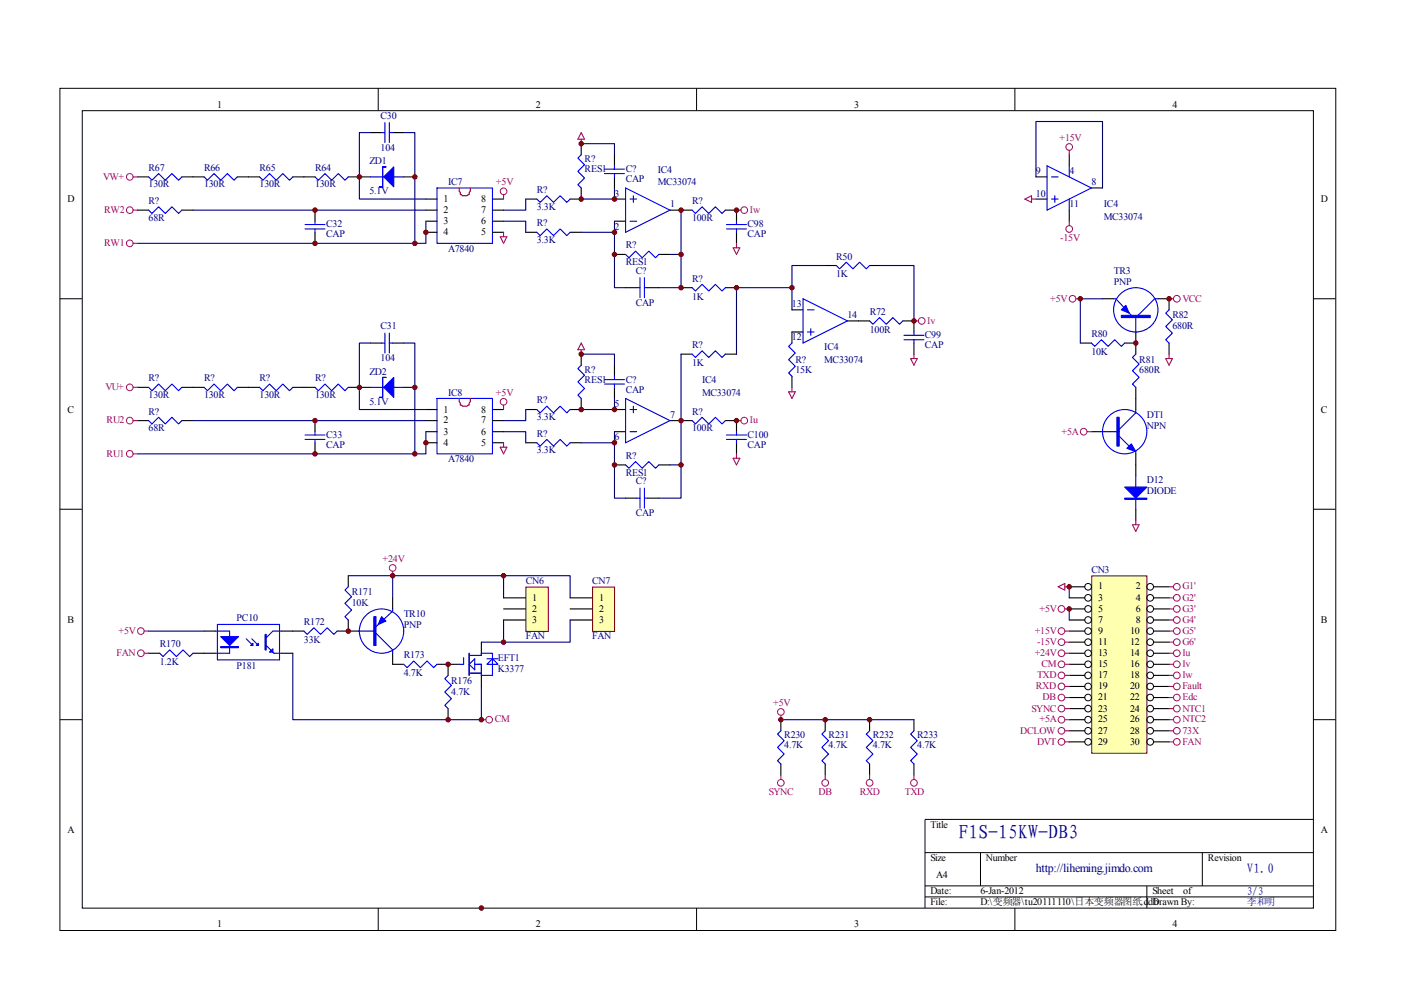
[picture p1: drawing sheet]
<svg xmlns="http://www.w3.org/2000/svg" width="297mm" height="210mm" viewBox="0 0 297 210" stroke-linecap="round" stroke-linejoin="round" font-family="sans-serif">
<g fill="none" stroke="#000" stroke-width=".21">
<path d="M12.7 18.7h270.5v178.6h-270.5zM80.2 18.7v4.7M147.7 18.7v4.7M215.2 18.7v4.7M17.4 23.5h261.1v169h-261.1zM12.7 63.3h4.7M278.4 63.3h4.7M12.7 108h4.7M278.4 108h4.7M12.7 152.6h4.7M278.4 152.6h4.7M278.4 173.7h-82.3v18.8"/>
<path d="M80.2 192.5v4.7M147.7 192.5v4.7M196.1 180.8h82.3M196.1 187.8h82.3M196.1 190.2h82.3M207.9 180.8v7M215.2 192.5v4.7M243.2 187.8v4.7M254.9 180.8v7"/>
</g>
<g fill="#800000" stroke="#800000" stroke-width=".21">
<circle cx="102.1" cy="192.5" r=".47"/>
<circle cx="90.3" cy="49.3" r=".47"/>
<circle cx="66.8" cy="51.6" r=".47"/>
<circle cx="88" cy="51.6" r=".47"/>
<circle cx="66.8" cy="44.6" r=".47"/>
<circle cx="76.2" cy="37.5" r=".47"/>
<circle cx="88" cy="37.5" r=".47"/>
<circle cx="130.3" cy="42.2" r=".47"/>
<circle cx="123.2" cy="42.2" r=".47"/>
<circle cx="130.3" cy="53.9" r=".47"/>
<circle cx="144.4" cy="44.6" r=".47"/>
<circle cx="144.4" cy="53.9" r=".47"/>
<circle cx="130.3" cy="49.3" r=".47"/>
<circle cx="123.2" cy="30.5" r=".47"/>
<circle cx="90.3" cy="93.9" r=".47"/>
<circle cx="76.2" cy="82.1" r=".47"/>
<circle cx="88" cy="82.1" r=".47"/>
<circle cx="66.8" cy="96.2" r=".47"/>
<circle cx="66.8" cy="89.2" r=".47"/>
<circle cx="88" cy="96.2" r=".47"/>
<circle cx="123.2" cy="86.8" r=".47"/>
<circle cx="130.3" cy="86.8" r=".47"/>
<circle cx="123.2" cy="75.1" r=".47"/>
<circle cx="130.3" cy="98.6" r=".47"/>
<circle cx="144.4" cy="98.6" r=".47"/>
<circle cx="130.3" cy="93.9" r=".47"/>
<circle cx="144.4" cy="61" r=".47"/>
<circle cx="144.4" cy="89.2" r=".47"/>
<circle cx="156.1" cy="61" r=".47"/>
<circle cx="167.9" cy="61" r=".47"/>
<circle cx="73.8" cy="133.8" r=".47"/>
</g>
<g fill="none" stroke="#00f" stroke-width=".23">
<path d="M31.5 37.5l.7 .7 1.4-1.4 1.4 1.4 1.4-1.4 1.5 1.4 .7-.7M43.3 37.5l.7 .7 1.4-1.4 1.4 1.4 1.4-1.4 1.4 1.4 .7-.7M55 37.5l.7 .7 1.4-1.4 1.5 1.4 1.4-1.4 1.4 1.4 .7-.7M66.8 37.5l.7 .7 1.4-1.4 1.4 1.4 1.4-1.4 1.4 1.4 .7-.7M78.5 37.5h7.1M80.9 28.1h.7M81.6 26v4.2M82.5 28.1h.7M82.5 26v4.2M92.7 39.9h11.7v11.7h-11.7zM123.2 32.8l-.7 .7 1.4 1.4-1.4 1.4 1.4 1.4-1.4 1.5 .7 .7M128.2 35.9h4.2"/>
<path d="M128.2 36.8h4.2M130.3 35.2v.7M130.3 36.8v.7M132.6 39.9l9.4 4.7-9.4 4.7zM222 35.2l9.4 4.7-9.4 4.7zM222.9 37.5h1.4M226.7 35.2v2.3M31.5 44.6l.7 .7 1.4-1.4 1.4 1.4 1.4-1.4 1.5 1.4 .7-.7M64.7 47.6h4.2M64.7 48.5h4.2M66.8 46.9v.7M66.8 48.5v.8"/>
<path d="M113.8 42.2l.7 .7 1.4-1.4 1.4 1.4 1.5-1.4 1.4 1.4 .7-.7M113.8 49.3l.7 .7 1.4-1.5 1.4 1.5 1.5-1.5 1.4 1.5 .7-.7M132.6 53.9l.7 .8 1.4-1.5 1.5 1.5 1.4-1.5 1.4 1.5 .7-.8M133.6 46.9h1.4M133.6 42.2h1.4M134.3 41.5v1.4M135.7 58.9v4.2M136.6 58.9v4.2M146.7 44.6l.7 .7 1.5-1.4 1.4 1.4 1.4-1.4 1.4 1.4 .7-.7M177.3 56.3l.7 .7 1.4-1.4 1.4 1.4 1.5-1.4 1.4 1.4 .7-.7M222.9 42.2h1.4M223.6 41.5v1.4"/>
<path d="M226.7 42.2v2.4M80.9 72.7h.7M81.6 70.6v4.3M82.5 70.6v4.3M82.5 72.7h.7M123.2 77.4l-.7 .7 1.4 1.4-1.4 1.5 1.4 1.4-1.4 1.4 .7 .7M130.3 79.8v.7M135 61h.7M136.6 61h.7M146.7 61l.7 .7 1.5-1.4 1.4 1.4 1.4-1.4 1.4 1.4 .7-.7M146.7 75.1l.7 .7 1.5-1.4 1.4 1.4 1.4-1.4 1.4 1.4 .7-.7M170.3 63.3l9.4 4.7-9.4 4.7z"/>
<path d="M171.2 65.7h1.4M171.2 70.4h1.4M171.9 69.7v1.4M184.4 68l.7 .7 1.4-1.4 1.4 1.4 1.4-1.4 1.4 1.4 .7-.7M31.5 82.1l.7 .7 1.4-1.4 1.4 1.4 1.4-1.4 1.5 1.4 .7-.7M31.5 89.2l.7 .7 1.4-1.4 1.4 1.4 1.4-1.4 1.5 1.4 .7-.7M43.3 82.1l.7 .7 1.4-1.4 1.4 1.4 1.4-1.4 1.4 1.4 .7-.7M55 82.1l.7 .7 1.4-1.4 1.5 1.4 1.4-1.4 1.4 1.4 .7-.7M64.7 92.2h4.2M64.7 93.2h4.2M66.8 82.1l.7 .7 1.4-1.4 1.4 1.4 1.4-1.4 1.4 1.4 .7-.7M66.8 91.5v.7"/>
<path d="M66.8 93.2v.7M78.5 82.1h7.1M92.7 84.5h11.7v11.7h-11.7zM113.8 86.8l.7 .7 1.4-1.4 1.4 1.4 1.5-1.4 1.4 1.4 .7-.7M113.8 93.9l.7 .7 1.4-1.4 1.4 1.4 1.5-1.4 1.4 1.4 .7-.7M128.2 80.5h4.2M128.2 81.4h4.2M130.3 81.4v.7M132.6 98.6l.7 .7 1.4-1.4 1.5 1.4 1.4-1.4 1.4 1.4 .7-.7M132.6 84.5l9.4 4.7-9.4 4.7zM133.6 91.5h1.4M133.6 86.8h1.4"/>
<path d="M134.3 86.1v1.4M146.7 89.2l.7 .7 1.5-1.4 1.4 1.4 1.4-1.4 1.4 1.4 .7-.7M135 105.6h.7M135.7 103.5v4.2M136.6 103.5v4.2M136.6 105.6h.7M33.9 138.5l.7 .7 1.4-1.4 1.4 1.4 1.4-1.4 1.4 1.4 .7-.7M45.6 133.8h3.1v4.7h-3.1M46.1 132.4h13.2v7.5h-13.2zM52.2 135.4l1.4 1.5M53.4 135.4l1.4 1.5M56.4 136.9l1.7 1.6h1.6"/>
<path d="M59.7 133.8h-1.8l-1.5 1.4M64.4 133.8l.7 .7 1.5-1.4 1.4 1.4 1.4-1.4 1.4 1.4 .7-.7M73.8 124.4l-.7 .7 1.4 1.4-1.4 1.4 1.4 1.4-1.4 1.5 .7 .7M76 133.8h3.3M79.7 134.3l3.5 3.5v.7M83.2 129.1v.5l-3.5 3.3M98.3 139.4v1.5h-.9M99.5 139h2.6v-.5h2.3v4.7h-2.3v-2.3h-1.4M99.5 138.5v4.7M103.2 139.7h2.4M85.6 140.9l.7 .7 1.4-1.5 1.4 1.5 1.4-1.5 1.4 1.5 .8-.7M95 143.2l-.7 .7 1.4 1.4-1.4 1.4 1.4 1.4-1.4 1.4 .7 .7"/>
<path d="M99.5 142.7h2.6M99.5 140.9l1.2-1.2v2.3zM103.2 140.9l1.2-1.2 1.2 1.2z"/>
<circle cx="80.9" cy="133.8" r="4.7"/>
</g>
<g fill="none" stroke="#000" stroke-width=".23">
<path d="M29.2 37.5h2.3M38.6 37.5h4.7M50.3 37.5h4.7M62.1 37.5h4.7M73.8 37.5h4.7M78.5 28.1h2.4M83.2 28.1h2.4M85.6 37.5h2.4M123.2 39.9v2.3h-2.3M123.2 30.5v2.3M130.3 32.8v2.4M130.3 37.5v2.4"/>
<path d="M219.6 37.5h2.4M226.7 32.8v2.4M231.4 39.9h2.4M29.2 44.6h2.3M38.6 44.6h2.3M66.8 44.6v2.3M66.8 49.3v2.3M90.3 42.2h2.4M90.3 44.6h2.4M90.3 46.9h2.4M90.3 49.3h2.4M104.4 42.2h2.4"/>
<path d="M104.4 44.6h2.4M104.4 46.9h2.4M104.4 49.3h2.4M111.5 42.2h2.3M111.5 49.3h2.3M120.9 49.3h2.3M130.3 42.2h2.3M130.3 46.9h2.3M130.3 53.9h2.3M139.7 53.9h2.3M142 44.6h4.7M153.8 44.6h2.4"/>
<path d="M175 56.3h2.3M184.4 56.3h2.3M219.6 42.2h2.4M226.7 44.6v2.3M78.5 72.7h2.4M83.2 72.7h2.4M123.2 75.1v2.3M130.3 77.4v2.4M132.6 61h2.4M137.3 61h2.4M144.4 61h2.3M144.4 75.1h2.3"/>
<path d="M153.8 61h2.4M153.8 75.1h2.4M167.9 65.7h2.4M167.9 70.4h2.4M179.7 68h4.7M191.4 68h2.4M29.2 89.2h2.3M29.2 82.1h2.3M38.6 89.2h2.3M38.6 82.1h4.7M50.3 82.1h4.7M62.1 82.1h4.7"/>
<path d="M66.8 89.2v2.3M66.8 93.9v2.3M73.8 82.1h4.7M85.6 82.1h2.4M90.3 86.8h2.4M90.3 89.2h2.4M90.3 91.5h2.4M90.3 93.9h2.4M104.4 86.8h2.4M104.4 89.2h2.4M104.4 91.5h2.4M104.4 93.9h2.4"/>
<path d="M111.5 86.8h2.3M111.5 93.9h2.3M120.9 93.9h2.3M123.2 84.5v2.3h-2.3M130.3 82.1v2.4M130.3 86.8h2.3M130.3 91.5h2.3M130.3 98.6h2.3M139.7 98.6h2.3M142 89.2h4.7M153.8 89.2h2.4M132.6 105.6h2.4"/>
<path d="M137.3 105.6h2.4M31.5 138.5h2.4M40.9 138.5h4.7M43.3 133.8h2.3M59.7 133.8h4.7M59.7 138.5h2.4M71.5 133.8h4.7M73.8 122.1v2.3M73.8 131.5v2.3M83.2 126.8v2.3M83.2 138.5v2.4h2.4M102.1 136.2v2.3"/>
<path d="M92.7 140.9h4.7M95 140.9v2.3M95 150.2v2.4M102.1 143.2v2.3"/>
</g>
<path d="M97.4 39.9v.7l.2 .2v.5a2.01 2.01 0 0 0 1.9 0v-.5l.2-.2v-.7M97.4 84.5v.7l.2 .2v.5a2.01 2.01 0 0 0 1.9 0v-.5l.2-.2v-.7" fill="none" stroke="#f00" stroke-width=".23"/>
<g fill="none" stroke="#a1006a" stroke-width=".21">
<circle cx="27.5" cy="37.5" r=".71"/>
<circle cx="226.7" cy="31.2" r=".71"/>
<circle cx="27.5" cy="51.6" r=".71"/>
<circle cx="27.5" cy="44.6" r=".71"/>
<circle cx="106.8" cy="40.6" r=".71"/>
<circle cx="157.8" cy="44.6" r=".71"/>
<circle cx="226.7" cy="48.5" r=".71"/>
<circle cx="195.4" cy="68" r=".71"/>
<circle cx="27.5" cy="82.1" r=".71"/>
<circle cx="27.5" cy="96.2" r=".71"/>
<circle cx="27.5" cy="89.2" r=".71"/>
<circle cx="106.8" cy="85.2" r=".71"/>
<circle cx="157.8" cy="89.2" r=".71"/>
<circle cx="29.9" cy="133.8" r=".7"/>
<circle cx="29.9" cy="138.5" r=".7"/>
<circle cx="83.2" cy="120.4" r=".7"/>
<circle cx="103.7" cy="152.6" r=".71"/>
</g>
<g fill="none" stroke="#a1006a" stroke-width=".23">
<path d="M28.2 37.5h1M123.2 28.1l.7 1.4h-1.4zM123.2 29.5v1M226.7 31.9v.9M28.2 44.6h1M28.2 51.6h1M106.1 50.2h1.4l-.7 1.4zM106.8 41.3v.9M106.8 49.3v.9M156.2 44.6h.9M226.7 46.9v.9M123.2 74.1v1"/>
<path d="M123.2 72.7l.7 1.4h-1.4zM193.8 68h.9M28.2 82.1h1M28.2 89.2h1M28.2 96.2h1M106.1 94.8h1.4l-.7 1.4zM106.8 85.9v.9M106.8 93.9v.9M156.2 89.2h.9M30.6 133.8h.9M30.6 138.5h.9M83.2 121.1v1"/>
<path d="M102.1 152.6h.9"/>
</g>
<g fill="#00f" stroke="#00f" stroke-width=".23">
<path d="M81.4 37.5l2.1-2.1v4.2z"/>
<path d="M81.4 82.1l2.1-2.1v4.2z"/>
<path d="M46.8 135h3.8l-1.9 1.9z"/>
<path d="M54.8 136.4v.5h-.5z"/>
<path d="M53.6 136.4v.5h-.5z"/>
<path d="M57.1 138.3l.8-.7v.7z"/>
<path d="M80.9 130.8l.9 .9-1.6 .7z"/>
<path d="M81.1 35.4h.7h-.7v4.2h-.7h.7z" fill-rule="evenodd"/>
<path d="M81.1 80h.7h-.7v4.2h-.7h.7z" fill-rule="evenodd"/>
<path d="M46.8 137.1h3.8v.2h-3.8z" fill-rule="evenodd"/>
<path d="M56.2 134.5h.2v3.3h-.2z" fill-rule="evenodd"/>
<path d="M79.3 130.8h.4v6.1h-.4z" fill-rule="evenodd"/>
</g>
<g fill="none" stroke="#000080" stroke-width=".23">
<path d="M78.5 28.1h-2.3v14.1h14.1M85.6 28.1h2.4v23.5M123.2 30.5h7.1v2.3M130.3 39.9v2.3h-7.1M40.9 44.6h49.4M90.3 46.9v4.7h-61.1M106.8 46.9h4.7v2.4M111.5 42.2v2.4h-4.7M123.2 49.3h7.1M130.3 46.9v14.1h2.3M142 53.9h2.4M144.4 44.6v16.4h-4.7"/>
<path d="M175 56.3h-7.1v9.4M186.7 56.3h7.1v11.7M78.5 72.7h-2.3v14.1h14.1M85.6 72.7h2.4v23.5M123.2 75.1h7.1v2.3M144.4 75.1v30.5h-4.7M167.9 61h-11.7v14.1M40.9 89.2h49.4M90.3 91.5v4.7h-61.1M106.8 91.5h4.7v2.4M111.5 86.8v2.4h-4.7M123.2 93.9h7.1"/>
<path d="M130.3 84.5v2.3h-7.1M130.3 91.5v14.1h2.3M142 98.6h2.4"/>
</g>
<path d="M125.7 124.6h4.6v9.3h-4.6z" fill="#ffffb0"/>
<path d="M125.6 124.5h4.7v9.4h-4.7z" fill="none" stroke="#800000" stroke-width=".21"/>
<path d="M120.9 126.8h4.7M120.9 129.1h4.7M120.9 131.5h4.7" fill="none" stroke="#000" stroke-width=".23"/>
<path d="M111.6 124.6h4.6v9.3h-4.6z" fill="#ffffb0"/>
<path d="M111.5 124.5h4.7v9.4h-4.7z" fill="none" stroke="#800000" stroke-width=".21"/>
<path d="M229 72.7h2.4M233.8 63.3h2.3M238.5 72.7h2.3M240.8 70.4v4.7M245.5 63.3h2.4M231.4 91.5h2.4M240.8 82.1v4.7M240.8 96.2v4.7M240.8 108v2.3M106.8 126.8h4.7M106.8 129.1h4.7M106.8 131.5h4.7" fill="none" stroke="#000" stroke-width=".23"/>
<g fill="#800000" stroke="#800000" stroke-width=".21">
<circle cx="95" cy="140.8" r=".47"/>
<circle cx="102.1" cy="152.6" r=".47"/>
<circle cx="95" cy="152.6" r=".47"/>
<circle cx="83.2" cy="122.1" r=".47"/>
<circle cx="106.8" cy="136.2" r=".47"/>
<circle cx="106.8" cy="122.1" r=".47"/>
<circle cx="240.8" cy="72.7" r=".47"/>
<circle cx="229.1" cy="63.3" r=".47"/>
</g>
<path d="M219.6 37.5v-11.7h14.2v14.1M233.8 63.3h-4.8v9.4M31.5 133.8h11.8M62.1 138.5v14.1h40v-7.1M73.8 122.1h9.4v4.7M83.2 122.1h37.7v4.7M106.8 122.1v4.7M106.8 131.5v4.7M120.9 131.5v4.7h-18.8" fill="none" stroke="#000080" stroke-width=".23"/>
<g fill="none" stroke="#00f" stroke-width=".23">
<path d="M231.4 72.7l.7 .7 1.4-1.4 1.4 1.4 1.4-1.4 1.4 1.4 .8-.7M236.1 63.3h.5l3.3 3.6M240.8 75.1l-.7 .7 1.4 1.4-1.4 1.4 1.4 1.4-1.4 1.4 .7 .7M240.8 67.3v3.3M245.5 63.3h-.7l-3.5 3.6M233.8 91.5h3.5M237.3 92.5l2.1 2.1M240.8 86.8v.7l-3.5 3.6M240.8 95.8v.4M240.8 100.9v7.1"/>
<circle cx="240.8" cy="65.7" r="4.7"/>
<circle cx="238.5" cy="91.5" r="4.7"/>
</g>
<g fill="#00f" stroke="#00f" stroke-width=".23">
<path d="M238.7 64.8l.7 1.6-1.7-.7z"/>
<path d="M239.9 94.1l.9 1.7-1.9-.7z"/>
<path d="M238.5 103.3h4.7l-2.4 2.3z"/>
<path d="M237.7 66.9h6.2v.4h-6.2z" fill-rule="evenodd"/>
<path d="M236.8 88.5h.5v6.1h-.5z" fill-rule="evenodd"/>
<path d="M238.5 105.6h4.7v.3h-4.7z" fill-rule="evenodd"/>
</g>
<g fill="none" stroke="#a1006a" stroke-width=".21">
<circle cx="227.4" cy="63.3" r=".7"/>
<circle cx="249.5" cy="63.3" r=".71"/>
<circle cx="229.8" cy="91.5" r=".71"/>
</g>
<path d="M217.3 42.2l1.4-.7v1.4zM218.7 42.2h.9M228.1 63.3h.9M247.9 63.3h.9M230.5 91.5h.9M240.1 111.3h1.4l-.7 1.4zM240.8 110.3v1" fill="none" stroke="#a1006a" stroke-width=".23"/>
<path d="M231.6 122.2h11.6v37.5h-11.6z" fill="#ffffb0"/>
<path d="M231.5 122.1h11.7v37.6h-11.7z" fill="none" stroke="#800000" stroke-width=".21"/>
<g fill="none" stroke="#000" stroke-width=".21">
<circle cx="230.7" cy="129.1" r=".71"/>
<circle cx="230.7" cy="126.8" r=".71"/>
<circle cx="230.7" cy="124.4" r=".7"/>
<circle cx="230.7" cy="133.8" r=".7"/>
<circle cx="230.7" cy="138.5" r=".7"/>
<circle cx="230.7" cy="136.2" r=".7"/>
<circle cx="230.7" cy="131.5" r=".7"/>
<circle cx="243.9" cy="129.1" r=".71"/>
<circle cx="243.9" cy="126.8" r=".71"/>
<circle cx="243.9" cy="133.8" r=".71"/>
<circle cx="243.9" cy="124.4" r=".71"/>
<circle cx="243.9" cy="138.5" r=".71"/>
<circle cx="243.9" cy="136.2" r=".71"/>
<circle cx="243.9" cy="131.5" r=".71"/>
<circle cx="230.7" cy="143.2" r=".71"/>
<circle cx="230.7" cy="157.3" r=".71"/>
<circle cx="230.7" cy="145.5" r=".71"/>
<circle cx="230.7" cy="140.8" r=".71"/>
<circle cx="230.7" cy="152.6" r=".7"/>
<circle cx="230.7" cy="147.9" r=".7"/>
<circle cx="230.7" cy="154.9" r=".7"/>
<circle cx="230.7" cy="150.2" r=".7"/>
<circle cx="243.9" cy="143.2" r=".71"/>
<circle cx="243.9" cy="157.3" r=".71"/>
<circle cx="243.9" cy="145.5" r=".71"/>
<circle cx="243.9" cy="140.8" r=".71"/>
<circle cx="243.9" cy="152.6" r=".71"/>
<circle cx="243.9" cy="147.9" r=".71"/>
<circle cx="243.9" cy="154.9" r=".71"/>
<circle cx="243.9" cy="150.2" r=".71"/>
</g>
<g fill="none" stroke="#000" stroke-width=".23">
<path d="M156.2 44.6v2.3M156.2 49.3v2.3M167.9 70.4v2.3M167.9 79.8v2.3M193.8 68v2.4M193.8 72.7v2.4M247.9 63.3v2.4M247.9 72.7v2.4M156.2 89.2v2.3M156.2 93.9v2.3M226.7 124.4h3.3M226.7 126.8h3.3"/>
<path d="M226.7 129.1h3.3M226.7 131.5h3.3M226.7 133.8h3.3M226.7 136.2h3.3M226.7 138.5h3.3M244.6 124.4h3.3M244.6 126.8h3.3M244.6 129.1h3.3M244.6 131.5h3.3M244.6 133.8h3.3M244.6 136.2h3.3M244.6 138.5h3.3"/>
<path d="M165.6 152.6v2.3M175 152.6v2.3M184.4 152.6v2.3M193.8 152.6v2.3M226.7 140.9h3.3M226.7 143.2h3.3M226.7 145.5h3.3M226.7 147.9h3.3M226.7 150.2h3.3M226.7 152.6h3.3M226.7 154.9h3.3M226.7 157.3h3.3"/>
<path d="M244.6 140.9h3.3M244.6 143.2h3.3M244.6 145.5h3.3M244.6 147.9h3.3M244.6 150.2h3.3M244.6 152.6h3.3M244.6 154.9h3.3M244.6 157.3h3.3M165.6 162v2.3M175 162v2.3M184.4 162v2.3M193.8 162v2.3"/>
</g>
<g fill="none" stroke="#a1006a" stroke-width=".23">
<path d="M155.4 52.5h1.5l-.7 1.4zM156.2 51.6v.9M193.1 76h1.4l-.7 1.4zM193.8 75.1v.9M247.2 76h1.4l-.7 1.4zM247.9 75.1v.9M155.4 97.2h1.5l-.7 1.4zM156.2 96.2v1M167.2 83.1h1.4l-.7 1.4zM167.9 82.1v1M224.3 124.4l1.5-.7v1.4zM225.8 124.4h.9"/>
<path d="M225.8 129.1h.9M225.8 133.8h.9M225.8 136.2h.9M225.8 138.5h.9M247.9 124.4h.9M247.9 129.1h.9M247.9 133.8h.9M247.9 136.2h.9M247.9 126.8h.9M247.9 131.5h.9M247.9 138.5h.9M165.6 151.7v.9"/>
<path d="M225.8 147.9h.9M225.8 150.2h.9M225.8 152.6h.9M225.8 154.9h.9M225.8 157.3h.9M225.8 140.9h.9M225.8 143.2h.9M225.8 145.5h.9M247.9 147.9h.9M247.9 150.2h.9M247.9 152.6h.9M247.9 154.9h.9"/>
<path d="M247.9 157.3h.9M247.9 140.9h.9M247.9 143.2h.9M247.9 145.5h.9M165.6 164.3v1M175 164.3v1M184.4 164.3v1M193.8 164.3v1"/>
</g>
<g fill="none" stroke="#a1006a" stroke-width=".21">
<circle cx="225.1" cy="129.1" r=".71"/>
<circle cx="225.1" cy="133.8" r=".71"/>
<circle cx="225.1" cy="138.5" r=".71"/>
<circle cx="225.1" cy="136.2" r=".71"/>
<circle cx="249.5" cy="129.1" r=".71"/>
<circle cx="249.5" cy="126.8" r=".71"/>
<circle cx="249.5" cy="133.8" r=".71"/>
<circle cx="249.5" cy="124.4" r=".71"/>
<circle cx="249.5" cy="138.5" r=".71"/>
<circle cx="249.5" cy="136.2" r=".71"/>
<circle cx="249.5" cy="131.5" r=".71"/>
<circle cx="165.6" cy="150.9" r=".7"/>
<circle cx="225.1" cy="143.2" r=".71"/>
<circle cx="225.1" cy="157.3" r=".71"/>
<circle cx="225.1" cy="145.5" r=".71"/>
<circle cx="225.1" cy="140.8" r=".71"/>
<circle cx="225.1" cy="152.6" r=".71"/>
<circle cx="225.1" cy="147.9" r=".71"/>
<circle cx="225.1" cy="154.9" r=".71"/>
<circle cx="225.1" cy="150.2" r=".71"/>
<circle cx="249.5" cy="143.2" r=".71"/>
<circle cx="249.5" cy="157.3" r=".71"/>
<circle cx="249.5" cy="145.5" r=".71"/>
<circle cx="249.5" cy="140.8" r=".71"/>
<circle cx="249.5" cy="152.6" r=".71"/>
<circle cx="249.5" cy="147.9" r=".71"/>
<circle cx="249.5" cy="154.9" r=".71"/>
<circle cx="249.5" cy="150.2" r=".71"/>
<circle cx="165.6" cy="166" r=".7"/>
<circle cx="175" cy="166" r=".71"/>
<circle cx="184.4" cy="166" r=".71"/>
<circle cx="193.8" cy="166" r=".7"/>
</g>
<path d="M226.7 124.4v2.4M226.7 129.1v2.4M165.6 152.6h28.2" fill="none" stroke="#000080" stroke-width=".23"/>
<g fill="#800000" stroke="#800000" stroke-width=".21">
<circle cx="226.7" cy="124.4" r=".47"/>
<circle cx="226.7" cy="129.1" r=".47"/>
<circle cx="165.6" cy="152.6" r=".47"/>
<circle cx="175" cy="152.6" r=".47"/>
<circle cx="184.4" cy="152.6" r=".47"/>
<circle cx="156.1" cy="44.6" r=".47"/>
<circle cx="193.8" cy="68" r=".47"/>
<circle cx="156.1" cy="89.2" r=".47"/>
<circle cx="247.9" cy="63.3" r=".47"/>
</g>
<g fill="none" stroke="#00f" stroke-width=".23">
<path d="M154 47.6h4.3M154 48.5h4.3M156.2 46.9v.7M156.2 48.5v.8M167.9 72.7l-.7 .7 1.4 1.5-1.4 1.4 1.4 1.4-1.4 1.4 .7 .7M191.7 71.1h4.2M191.7 72h4.2M193.8 70.4v.7M193.8 72v.7M247.9 65.7l-.7 .7 1.4 1.4-1.4 1.4 1.4 1.4-1.4 1.4 .7 .7M154 92.2h4.3M154 93.2h4.3"/>
<path d="M156.2 91.5v.7M156.2 93.2v.7M165.6 154.9l-.7 .7 1.4 1.5-1.4 1.4 1.4 1.4-1.4 1.4 .7 .7M175 154.9l-.7 .7 1.4 1.5-1.4 1.4 1.4 1.4-1.4 1.4 .7 .7M184.4 154.9l-.7 .7 1.4 1.5-1.4 1.4 1.4 1.4-1.4 1.4 .7 .7M193.8 154.9l-.7 .7 1.4 1.5-1.4 1.4 1.4 1.4-1.4 1.4 .7 .7"/>
</g>
<text font-size="4.2" fill="#000080" x="203.2" y="177.8">F1S-15KW-DB3</text>
<text font-size="2.8" fill="#000080" x="264.3" y="185.1">V1.0</text>
<text font-size="2.5" fill="#000080" x="219.6" y="184.8">http://liheming.jimdo.com</text>
<text font-size="2.3" fill="#000080" x="264.3" y="189.8">3/3</text>
<g font-size="2.1">
<text x="46.1" y="22.9">1</text>
<text x="113.6" y="22.9">2</text>
<text x="181.1" y="22.9">3</text>
<text x="248.6" y="22.9">4</text>
<text x="14.3" y="42.8">D</text>
<text x="94.1" y="42.8">1</text>
<text x="94.1" y="45.1">2</text>
<text x="94.1" y="47.5">3</text>
<text x="102" y="47.5">6</text>
<text x="102" y="45.1">7</text>
<text x="102" y="42.8">8</text>
<text x="280.1" y="42.8">D</text>
<text x="94.1" y="49.9">4</text>
<text x="102" y="49.9">5</text>
<text x="14.3" y="87.5">C</text>
<text x="94.1" y="87.5">1</text>
<text x="94.1" y="89.8">2</text>
<text x="102" y="89.8">7</text>
<text x="102" y="87.5">8</text>
<text x="280.1" y="87.5">C</text>
<text x="94.1" y="92.1">3</text>
<text x="94.1" y="94.5">4</text>
<text x="102" y="94.5">5</text>
<text x="102" y="92.1">6</text>
<text x="232.8" y="125">1</text>
<text x="240.8" y="125">2</text>
<text x="112.9" y="127.4">1</text>
<text x="112.9" y="129.7">2</text>
<text x="127" y="127.4">1</text>
<text x="127" y="129.7">2</text>
<text x="232.8" y="127.4">3</text>
<text x="232.8" y="129.7">5</text>
<text x="240.8" y="127.4">4</text>
<text x="240.8" y="129.7">6</text>
<text x="14.3" y="132.1">B</text>
<text x="112.9" y="132.1">3</text>
<text x="127" y="132.1">3</text>
<text x="232.8" y="132.1">7</text>
<text x="232.8" y="134.4">9</text>
<text x="232.8" y="136.8">11</text>
<text x="239.6" y="134.4">10</text>
<text x="239.6" y="136.8">12</text>
<text x="240.8" y="132.1">8</text>
<text x="280.1" y="132.1">B</text>
<text x="232.8" y="139.1">13</text>
<text x="232.8" y="141.5">15</text>
<text x="232.8" y="143.8">17</text>
<text x="239.6" y="139.1">14</text>
<text x="239.6" y="141.5">16</text>
<text x="239.6" y="143.8">18</text>
<text x="232.8" y="146.1">19</text>
<text x="232.8" y="148.5">21</text>
<text x="239.6" y="146.1">20</text>
<text x="239.6" y="148.5">22</text>
<text x="232.8" y="150.9">23</text>
<text x="232.8" y="153.2">25</text>
<text x="232.8" y="155.5">27</text>
<text x="239.6" y="150.9">24</text>
<text x="239.6" y="153.2">26</text>
<text x="239.6" y="155.5">28</text>
<text x="232.8" y="157.9">29</text>
<text x="239.6" y="157.9">30</text>
<text x="14.3" y="176.7">A</text>
<text x="197.3" y="175.5">Title</text>
<text x="280.1" y="176.7">A</text>
<text x="197.3" y="182.6">Size</text>
<text x="209" y="182.6">Number</text>
<text x="256.1" y="182.6">Revision</text>
<text x="197.3" y="189.6">Date:</text>
<text x="197.3" y="192">File:</text>
<text x="198.5" y="186.1">A4</text>
<text x="207.9" y="189.6">6-Jan-2012</text>
<text x="207.9" y="192">D:\变频器\tu20111110\日本变频器图纸.ddb</text>
<text x="244.3" y="189.6">Sheet</text>
<text x="244.3" y="192">Drawn By:</text>
<text x="250.9" y="189.6">of</text>
<text x="46.1" y="196.6">1</text>
<text x="113.6" y="196.6">2</text>
<text x="181.1" y="196.6">3</text>
<text x="248.6" y="196.6">4</text>
</g>
<g font-size="2.1" fill="#000080">
<text x="80.7" y="25.2">C30</text>
<text x="78.3" y="34.8">ZD1</text>
<text x="80.7" y="32">104</text>
<text x="124" y="34.4">R?</text>
<text x="31.5" y="36.3">R67</text>
<text x="31.5" y="39.7">130R</text>
<text x="43.3" y="36.3">R66</text>
<text x="43.3" y="39.7">130R</text>
<text x="55" y="36.3">R65</text>
<text x="55" y="39.7">130R</text>
<text x="66.8" y="36.3">R64</text>
<text x="66.8" y="39.7">130R</text>
<text x="78.3" y="41.2">5.1V</text>
<text x="95" y="39.3">IC7</text>
<text x="113.8" y="40.9">R?</text>
<text x="124" y="36.5">RES1</text>
<text x="130.3" y="41.7">3</text>
<text x="132.7" y="36.5">C?</text>
<text x="132.7" y="38.6">CAP</text>
<text x="139.4" y="36.7">IC4</text>
<text x="139.4" y="39.3">MC33074</text>
<text x="219.6" y="36.9">9</text>
<text x="219.6" y="41.7">10</text>
<text x="226.7" y="36.9">4</text>
<text x="231.4" y="39.3">8</text>
<text x="31.5" y="43.3">R?</text>
<text x="31.5" y="46.8">68R</text>
<text x="113.8" y="44.5">3.3K</text>
<text x="142.1" y="44">1</text>
<text x="146.7" y="43.3">R?</text>
<text x="146.7" y="46.8">100R</text>
<text x="226.7" y="44">11</text>
<text x="234" y="43.8">IC4</text>
<text x="234" y="46.6">MC33074</text>
<text x="69.2" y="48.2">C32</text>
<text x="69.2" y="50.3">CAP</text>
<text x="95" y="53.4">A7840</text>
<text x="113.8" y="48">R?</text>
<text x="113.8" y="51.5">3.3K</text>
<text x="130.3" y="48.7">2</text>
<text x="132.7" y="52.7">R?</text>
<text x="158.5" y="48.2">C98</text>
<text x="158.5" y="50.3">CAP</text>
<text x="132.7" y="56.2">RES1</text>
<text x="134.8" y="58.1">C?</text>
<text x="146.7" y="59.7">R?</text>
<text x="177.3" y="55">R50</text>
<text x="177.3" y="58.8">1K</text>
<text x="236.1" y="58.1">TR3</text>
<text x="134.8" y="64.9">CAP</text>
<text x="146.7" y="63.5">1K</text>
<text x="167.9" y="65.1">13</text>
<text x="236.1" y="60.5">PNP</text>
<text x="80.7" y="69.8">C31</text>
<text x="179.7" y="67.5">14</text>
<text x="184.4" y="66.7">R72</text>
<text x="184.4" y="70.5">100R</text>
<text x="196.1" y="71.7">C99</text>
<text x="231.4" y="71.5">R80</text>
<text x="248.6" y="67.5">R82</text>
<text x="248.6" y="69.8">680R</text>
<text x="80.7" y="76.6">104</text>
<text x="146.7" y="73.8">R?</text>
<text x="146.7" y="77.6">1K</text>
<text x="167.9" y="72.2">12</text>
<text x="168.7" y="76.9">R?</text>
<text x="174.8" y="74.3">IC4</text>
<text x="174.8" y="77.1">MC33074</text>
<text x="196.1" y="73.8">CAP</text>
<text x="231.4" y="75.2">10K</text>
<text x="241.6" y="76.9">R81</text>
<text x="31.5" y="80.9">R?</text>
<text x="43.3" y="80.9">R?</text>
<text x="55" y="80.9">R?</text>
<text x="66.8" y="80.9">R?</text>
<text x="78.3" y="79.4">ZD2</text>
<text x="95" y="83.9">IC8</text>
<text x="124" y="79">R?</text>
<text x="124" y="81.1">RES1</text>
<text x="132.7" y="81.1">C?</text>
<text x="132.7" y="83.2">CAP</text>
<text x="148.8" y="81.3">IC4</text>
<text x="148.8" y="83.9">MC33074</text>
<text x="168.7" y="79.2">15K</text>
<text x="241.6" y="79.2">680R</text>
<text x="31.5" y="84.3">130R</text>
<text x="31.5" y="87.9">R?</text>
<text x="43.3" y="84.3">130R</text>
<text x="55" y="84.3">130R</text>
<text x="66.8" y="84.3">130R</text>
<text x="78.3" y="85.8">5.1V</text>
<text x="113.8" y="85.5">R?</text>
<text x="113.8" y="89.1">3.3K</text>
<text x="130.3" y="86.3">5</text>
<text x="142.1" y="88.6">7</text>
<text x="146.7" y="87.9">R?</text>
<text x="243.2" y="88.6">DT1</text>
<text x="31.5" y="91.5">68R</text>
<text x="69.2" y="92.8">C33</text>
<text x="69.2" y="94.9">CAP</text>
<text x="113.8" y="92.6">R?</text>
<text x="130.3" y="93.3">6</text>
<text x="146.7" y="91.5">100R</text>
<text x="158.5" y="92.8">C100</text>
<text x="158.5" y="94.9">CAP</text>
<text x="243.2" y="90.9">NPN</text>
<text x="95" y="98">A7840</text>
<text x="113.8" y="96.1">3.3K</text>
<text x="132.7" y="97.3">R?</text>
<text x="132.7" y="100.9">RES1</text>
<text x="134.8" y="102.7">C?</text>
<text x="243.2" y="102.5">D12</text>
<text x="243.2" y="104.8">DIODE</text>
<text x="134.8" y="109.5">CAP</text>
<text x="111.5" y="123.9">CN6</text>
<text x="125.6" y="123.9">CN7</text>
<text x="231.4" y="121.5">CN3</text>
<text x="50.1" y="131.6">PC10</text>
<text x="74.6" y="126.2">R171</text>
<text x="74.6" y="128.5">10K</text>
<text x="85.6" y="130.9">TR10</text>
<text x="33.9" y="137.3">R170</text>
<text x="64.4" y="132.5">R172</text>
<text x="64.4" y="136.3">33K</text>
<text x="85.6" y="133.2">PNP</text>
<text x="111.5" y="135.6">FAN</text>
<text x="125.6" y="135.6">FAN</text>
<text x="33.9" y="141">1.2K</text>
<text x="50.1" y="141.9">P181</text>
<text x="85.6" y="139.5">R173</text>
<text x="85.6" y="143.4">4.7K</text>
<text x="105.6" y="140.1">EFT1</text>
<text x="105.6" y="142.4">K3377</text>
<text x="95.7" y="145">R176</text>
<text x="95.7" y="147.3">4.7K</text>
<text x="166.3" y="156.5">R230</text>
<text x="166.3" y="158.6">4.7K</text>
<text x="175.7" y="156.5">R231</text>
<text x="175.7" y="158.6">4.7K</text>
<text x="185.1" y="156.5">R232</text>
<text x="185.1" y="158.6">4.7K</text>
<text x="194.5" y="156.5">R233</text>
<text x="194.5" y="158.6">4.7K</text>
<text x="264.3" y="192">李和明</text>
</g>
<g font-size="2.1" fill="#a1006a">
<text x="224.6" y="29.9">+15V</text>
<text x="21.8" y="38.1">VW+</text>
<text x="105.2" y="39.3">+5V</text>
<text x="22.1" y="45.1">RW2</text>
<text x="159" y="45.1">Iw</text>
<text x="22.1" y="52.2">RW1</text>
<text x="224.8" y="51.1">-15V</text>
<text x="222.7" y="63.9">+5V</text>
<text x="250.7" y="63.9">VCC</text>
<text x="196.6" y="68.7">Iv</text>
<text x="22.4" y="82.7">VU+</text>
<text x="105.2" y="83.9">+5V</text>
<text x="22.6" y="89.8">RU2</text>
<text x="159" y="89.8">Iu</text>
<text x="225" y="92.1">+5A</text>
<text x="22.6" y="96.9">RU1</text>
<text x="81.1" y="119.1">+24V</text>
<text x="250.7" y="125">G1'</text>
<text x="220.4" y="129.7">+5V</text>
<text x="250.7" y="127.4">G2'</text>
<text x="250.7" y="129.7">G3'</text>
<text x="25.1" y="134.4">+5V</text>
<text x="219.4" y="134.4">+15V</text>
<text x="219.9" y="136.8">-15V</text>
<text x="250.7" y="132.1">G4'</text>
<text x="250.7" y="134.4">G5'</text>
<text x="250.7" y="136.8">G6'</text>
<text x="24.7" y="139.1">FAN</text>
<text x="219.4" y="139.1">+24V</text>
<text x="219.9" y="143.8">TXD</text>
<text x="220.8" y="141.5">CM</text>
<text x="250.7" y="139.1">Iu</text>
<text x="250.7" y="141.5">Iv</text>
<text x="250.7" y="143.8">Iw</text>
<text x="163.9" y="149.7">+5V</text>
<text x="219.6" y="146.1">RXD</text>
<text x="221.1" y="148.5">DB</text>
<text x="250.7" y="148.5">Edc</text>
<text x="250.7" y="146.1">Fault</text>
<text x="104.9" y="153.2">CM</text>
<text x="216.3" y="155.5">DCLOW</text>
<text x="218.7" y="150.9">SYNC</text>
<text x="220.4" y="153.2">+5A</text>
<text x="250.7" y="150.9">NTC1</text>
<text x="250.7" y="153.2">NTC2</text>
<text x="250.7" y="155.5">73X</text>
<text x="219.9" y="157.9">DVT</text>
<text x="250.7" y="157.9">FAN</text>
<text x="163" y="168.5">SYNC</text>
<text x="173.6" y="168.5">DB</text>
<text x="182.3" y="168.5">RXD</text>
<text x="191.9" y="168.5">TXD</text>
</g>
</svg>
